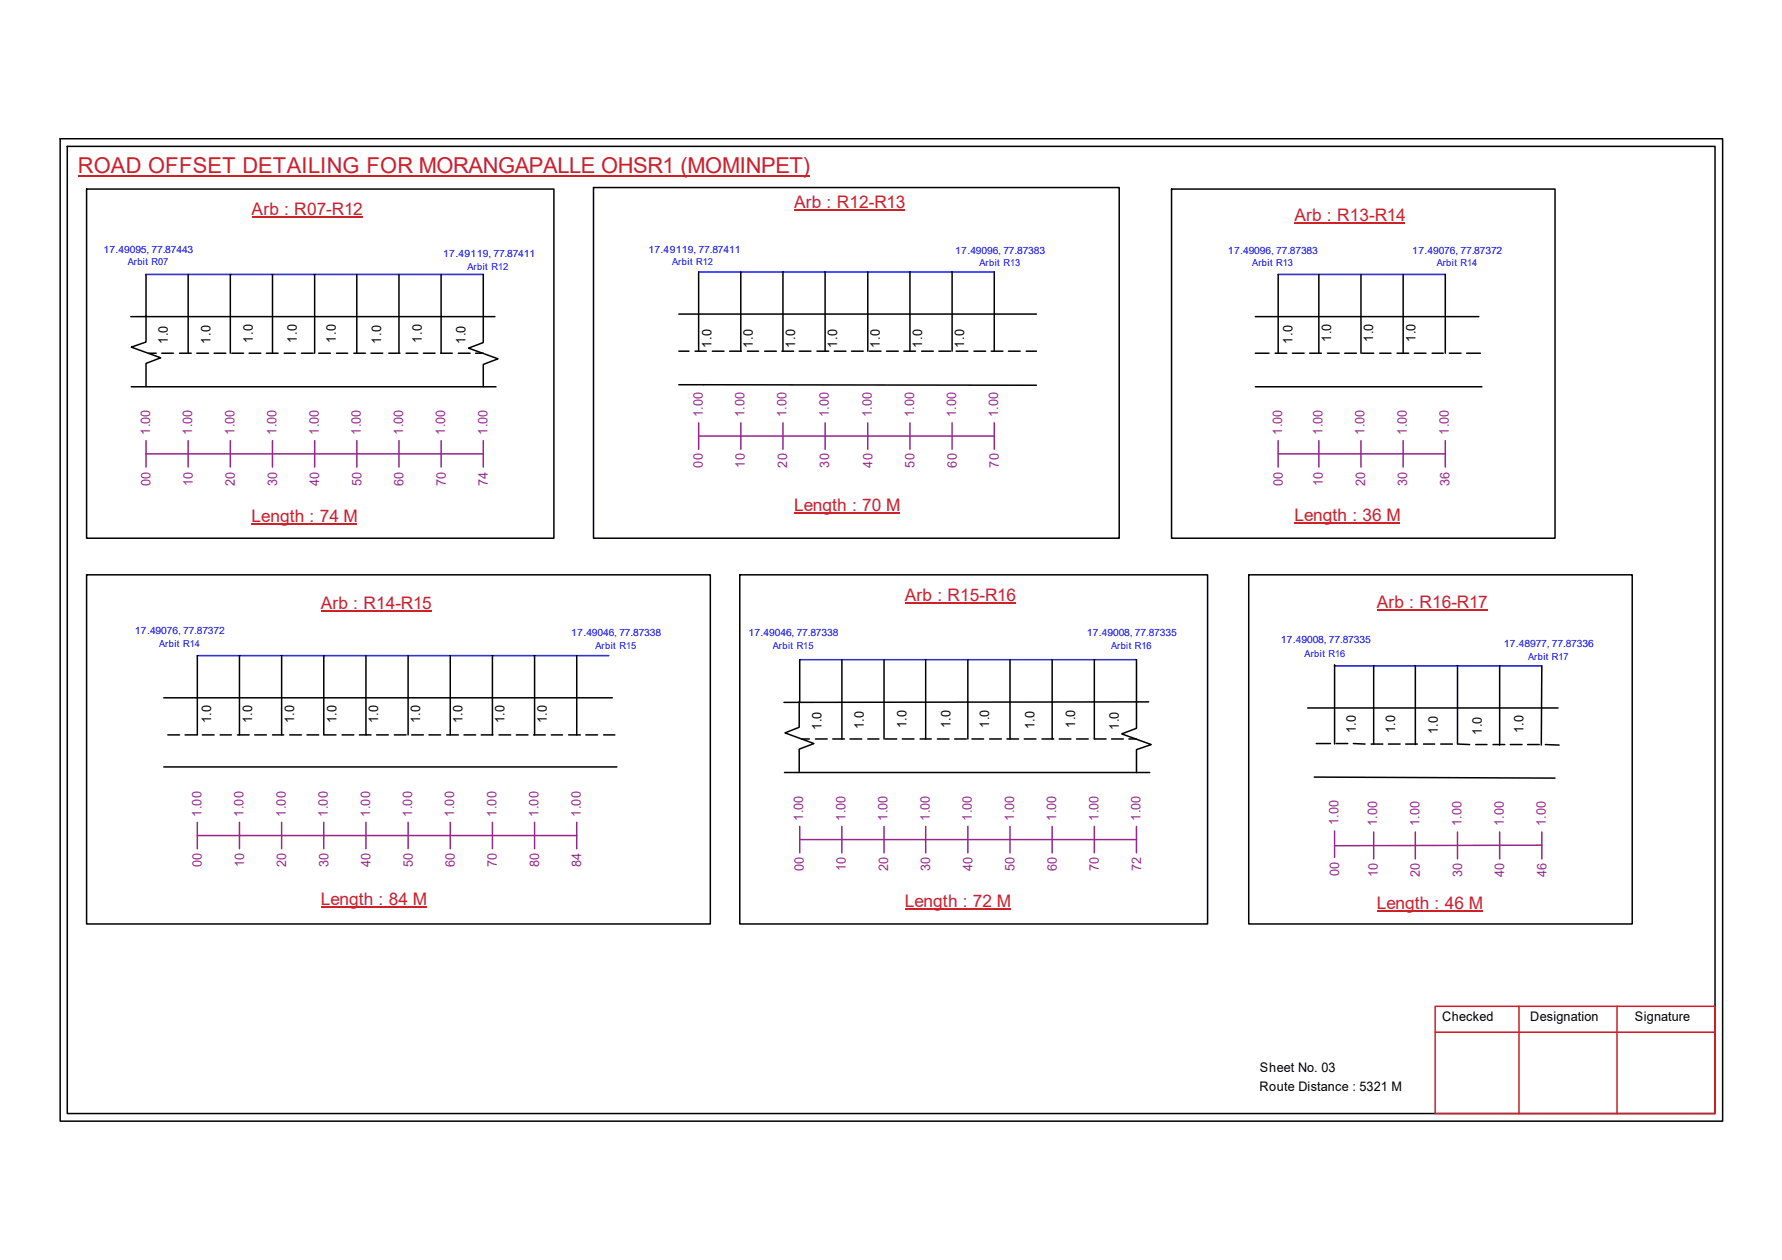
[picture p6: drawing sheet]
<svg xmlns="http://www.w3.org/2000/svg" width="297mm" height="210mm" viewBox="0 0 297 210" stroke-linecap="round" stroke-linejoin="round" font-family="sans-serif">
<g fill="none" stroke="#000" stroke-width=".25">
<path d="M10 23.1h277.1v163.7h-277.1zM11.2 24.4h274.7v161.1h-274.7zM14.4 31.5h77.9v58.2h-77.9zM98.9 31.2h87.7v58.5h-87.7zM195.3 31.5h63.9v58.2h-63.9zM21.8 52.7h60.7M24.3 52.6v4.4l-2.4 .8 4.9 1.8-2.5 .9v3.8M24.3 45.7v7M24.8 58.8h1.2M27 58.8h1.9M29.9 58.8h2M31.4 45.7v13.1"/>
<path d="M32.8 58.8h2M35.7 58.8h1.9M38.4 45.7v13.1M38.6 58.8h2M41.5 58.8h2M44.4 58.8h2M45.4 45.7v13.1M47.4 58.8h1.8M50.2 58.8h2M52.4 45.7v13.1M53.1 58.8h2M56.1 58.8h1.9"/>
<path d="M59 58.8h1.9M59.5 45.7v13.1M61.8 58.8h2M64.8 58.8h1.9M66.5 45.7v13.1M67.7 58.8h1.9M70.6 58.8h1.9M73.4 58.8h2M73.5 45.7v13.1M76.4 58.8h2M79.3 58.8h1.3M80.6 45.7v11.4l-2.5 .9 4.9 1.8-2.4 .9v3.7"/>
<path d="M113.2 58.5h1.6M113.2 52.3h59.6M115.9 58.5h1.8M116.5 45.3v13.2M118.7 58.5h2M121.6 58.5h2M123.5 45.3v13.2M124.6 58.5h1.8M127.5 58.5h1.9M130.3 58.5h2M130.5 45.3v13.2M133.2 58.5h2"/>
<path d="M136.2 58.5h1.9M137.5 45.3v13.2M139.1 58.5h1.9M141.9 58.5h2M144.6 45.3v13.2M144.9 58.5h2M147.8 58.5h1.9M150.7 58.5h1.9M151.7 45.3v13.2M153.6 58.5h2M156.5 58.5h2M158.7 45.3v13.2"/>
<path d="M159.4 58.5h1.9M162.3 58.5h2M165.2 58.5h2M165.7 45.3v13.2M168.1 58.5h1.9M171.1 58.5h1.7M209.3 52.7h37.2M209.3 58.8h2.2M212.6 58.8h1.9M213.1 45.7v13.1M215.4 58.8h2M218.3 58.8h2"/>
<path d="M219.8 45.7v13.1M221.3 58.8h1.9M224.2 58.8h1.9M226.9 45.7v13.1M227 58.8h2M230 58.8h1.9M232.9 58.8h1.9M233.9 45.7v13.1M235.8 58.8h1.9M238.7 58.8h1.9M240.9 45.7v13.1M241.6 58.8h1.9"/>
<path d="M244.5 58.8h2.3M21.9 64.4h60.8M113.2 64.1l59.6 .1M209.3 64.4h37.7M14.4 95.8h104v58.1h-104zM123.3 95.8h78v58.1h-78zM208.1 95.8h64v58.1h-64zM27.3 116.2h74.8M32.9 109.2v13.2M39.9 109.2v13.2M46.9 109.2v13.2M54 109.2v13.2"/>
<path d="M61 109.2v13.2M68 109.2v13.2M75.1 109.2v13.2M82.1 109.2v13.2M89.1 109.2v13.2M96.1 109.2v13.2M133.2 116.8v4.4l-2.4 .9 4.9 1.8-2.5 .9v3.7M133.3 109.9v7.1M140.3 109.9v13.2M147.4 109.9v13.2M154.3 109.9v13.2M161.3 109.9v13.2"/>
<path d="M168.4 109.9v13.2M175.4 109.9v13.2M182.4 109.9v13.2h2M189.4 109.9v11.4l-2.4 1 4.9 1.7-2.5 .9v3.8M191.5 116.9l-60.8 .1M218 117.9h41.7M222.5 110.7v13.3M229 110.9v13.1M235.9 110.9v13.1M242.9 110.9v13.1M250 110.9v13.2M257 110.9l-.1 13.2"/>
<path d="M27.3 127.8h75.5M28 122.4h1.9M30.9 122.4h1.9M33.7 122.4h2M36.7 122.4h1.9M39.6 122.4h1.9M42.5 122.4h1.9M45.4 122.4h1.9M48.3 122.4h1.9M51.2 122.4h1.9M54.1 122.4h1.9M57 122.4h2"/>
<path d="M59.9 122.4h1.9M62.8 122.4h1.9M65.7 122.4h2M68.6 122.4h2M71.5 122.4h1.9M74.5 122.4h1.9M77.3 122.4h2M80.2 122.4h2M83.2 122.4h1.9M86.1 122.4h1.9M88.9 122.4h2M91.9 122.4h1.9"/>
<path d="M94.8 122.4h1.9M97.7 122.4h1.9M100.6 122.4h1.9M130.8 128.7h60.8M133.6 123.1h1.3M135.9 123.1h2M138.8 123.1h2M141.7 123.1h1.9M144.6 123.1h1.9M147.5 123.1h2M150.4 123.1h2M153.4 123.1h1.8"/>
<path d="M156.2 123.1h2M159.1 123.1h2M162 123.1h2M165 123.1h1.9M167.8 123.1h2M170.7 123.1h2M173.7 123.1h1.9M176.6 123.1h1.9M179.4 123.1h2M185.3 123.1h1.9M188.2 123.1h1.2M219.1 129.5l40.1 .1"/>
<path d="M219.4 123.9h2.4M222.7 123.9h2M225.6 123.9l1.9 .1M228.6 124h1.9M231.4 124h2M234.3 124h2M237.3 124h1.8M240.2 124h1.9M243 124h2M246 124h1.9M248.9 124h1.9M251.8 124h1.9"/>
<path d="M254.6 124h2M257.6 124l2.3 .1"/>
</g>
<path d="M239.2 167.6h46.7v17.9h-46.7zM239.2 172h46.7M253.2 167.6v17.9M269.5 167.6v17.9" fill="none" stroke="#cc1f26" stroke-width=".25"/>
<path d="M13 29.3h122" fill="none" stroke="#cd2027" stroke-width=".25"/>
<path d="M24.3 45.7h56.3M116.5 45.3h49.2M213.1 45.7h27.8M32.9 109.2h68.6M133.3 109.9h56.1M222.5 110.9h34.5" fill="none" stroke="#00f" stroke-width=".25"/>
<g fill="none" stroke="#93278f" stroke-width=".25">
<path d="M24.3 75.6h56.3M24.3 73.4v4.4M31.4 73.4v4.4M38.4 73.4v4.4M45.4 73.4v4.4M52.4 73.4v4.4M59.5 73.4v4.4M66.5 73.4v4.4M73.5 73.4v4.4M80.6 73.4v4.4M116.5 72.6h49.2M116.5 70.4v4.4"/>
<path d="M123.5 70.4v4.4M130.5 70.4v4.4M137.5 70.4v4.4M144.6 70.4v4.4M151.7 70.4v4.4M158.7 70.4v4.4M165.7 70.4v4.4M213.1 75.6h27.8M213.1 73.4v4.4M219.8 73.4v4.4M226.9 73.4v4.4M233.9 73.4v4.4"/>
<path d="M240.9 73.4v4.4M32.9 139.2h63.2M32.9 137v4.4M39.9 137v4.4M46.9 137v4.4M54 137v4.4M61 137v4.4M68 137v4.4M75.1 137v4.4M82.1 137v4.4M89.1 137v4.4M96.1 137v4.4"/>
<path d="M133.3 139.9h56.1M133.3 137.7v4.4M140.3 137.7v4.4M147.4 137.7v4.4M154.3 137.7v4.4M161.3 137.7v4.4M168.4 137.7v4.4M175.4 137.7v4.4M182.4 137.7v4.4M189.4 137.7v4.4M222.5 138.4v4.4M229 138.6v4.5"/>
<path d="M235.9 138.6v4.5M242.9 138.6v4.5M250 138.6v4.5M257 138.6v4.5M257 140.8l-34.5 .1"/>
</g>
<path d="M41.9 36.2h18.5M132.4 35.1h18.4M215.8 37.1h18.4M41.9 87.3h17.7M132.4 85.4h17.6M215.8 87.1h17.6M53.5 101.8h18.4M150.8 100.4h18.5M229.5 101.7h18.4M53.5 151.1h17.6M150.8 151.5h17.6M229.5 151.7h17.6" fill="none" stroke="#cd2027" stroke-width=".17"/>
<text font-size="3.6" fill="#cd2027" x="13" y="28.9">ROAD OFFSET DETAILING FOR MORANGAPALLE OHSR1 (MOMINPET)</text>
<g font-size="2.9" fill="#cd2027">
<text x="41.9" y="35.8">Arb : R07-R12</text>
<text x="132.4" y="34.7">Arb : R12-R13</text>
<text x="215.8" y="36.7">Arb : R13-R14</text>
<text x="41.9" y="87">Length : 74 M</text>
<text x="132.4" y="85.1">Length : 70 M</text>
<text x="215.8" y="86.8">Length : 36 M</text>
<text x="53.5" y="101.4">Arb : R14-R15</text>
<text x="150.8" y="100.1">Arb : R15-R16</text>
<text x="229.5" y="101.3">Arb : R16-R17</text>
<text x="53.5" y="150.8">Length : 84 M</text>
<text x="150.8" y="151.1">Length : 72 M</text>
<text x="229.5" y="151.4">Length : 46 M</text>
</g>
<g font-size="2.2">
<text x="28" y="57.3" transform="rotate(-90 28 57.3)">1.0</text>
<text x="35.1" y="57.2" transform="rotate(-90 35.1 57.2)">1.0</text>
<text x="42.1" y="57.1" transform="rotate(-90 42.1 57.1)">1.0</text>
<text x="49.5" y="57.1" transform="rotate(-90 49.5 57.1)">1.0</text>
<text x="56" y="57.1" transform="rotate(-90 56 57.1)">1.0</text>
<text x="63.5" y="57.2" transform="rotate(-90 63.5 57.2)">1.0</text>
<text x="70.3" y="57.1" transform="rotate(-90 70.3 57.1)">1.0</text>
<text x="77.6" y="57.3" transform="rotate(-90 77.6 57.3)">1.0</text>
<text x="118.6" y="57.9" transform="rotate(-90 118.6 57.9)">1.0</text>
<text x="125.5" y="57.9" transform="rotate(-90 125.5 57.9)">1.0</text>
<text x="132.5" y="57.9" transform="rotate(-90 132.5 57.9)">1.0</text>
<text x="139.6" y="57.9" transform="rotate(-90 139.6 57.9)">1.0</text>
<text x="146.7" y="57.9" transform="rotate(-90 146.7 57.9)">1.0</text>
<text x="153.7" y="57.9" transform="rotate(-90 153.7 57.9)">1.0</text>
<text x="160.7" y="57.9" transform="rotate(-90 160.7 57.9)">1.0</text>
<text x="215.4" y="57.2" transform="rotate(-90 215.4 57.2)">1.0</text>
<text x="221.9" y="57" transform="rotate(-90 221.9 57)">1.0</text>
<text x="228.9" y="57" transform="rotate(-90 228.9 57)">1.0</text>
<text x="235.9" y="57" transform="rotate(-90 235.9 57)">1.0</text>
<text x="35.2" y="120.5" transform="rotate(-90 35.2 120.5)">1.0</text>
<text x="42" y="120.5" transform="rotate(-90 42 120.5)">1.0</text>
<text x="49.1" y="120.5" transform="rotate(-90 49.1 120.5)">1.0</text>
<text x="56.1" y="120.5" transform="rotate(-90 56.1 120.5)">1.0</text>
<text x="63" y="120.5" transform="rotate(-90 63 120.5)">1.0</text>
<text x="70.1" y="120.5" transform="rotate(-90 70.1 120.5)">1.0</text>
<text x="77.1" y="120.5" transform="rotate(-90 77.1 120.5)">1.0</text>
<text x="84.1" y="120.5" transform="rotate(-90 84.1 120.5)">1.0</text>
<text x="91.1" y="120.5" transform="rotate(-90 91.1 120.5)">1.0</text>
<text x="136.9" y="121.6" transform="rotate(-90 136.9 121.6)">1.0</text>
<text x="144" y="121.5" transform="rotate(-90 144 121.5)">1.0</text>
<text x="151.1" y="121.3" transform="rotate(-90 151.1 121.3)">1.0</text>
<text x="158.5" y="121.3" transform="rotate(-90 158.5 121.3)">1.0</text>
<text x="164.9" y="121.2" transform="rotate(-90 164.9 121.2)">1.0</text>
<text x="172.4" y="121.5" transform="rotate(-90 172.4 121.5)">1.0</text>
<text x="179.2" y="121.2" transform="rotate(-90 179.2 121.2)">1.0</text>
<text x="186.5" y="121.6" transform="rotate(-90 186.5 121.6)">1.0</text>
<text x="226" y="122.2" transform="rotate(-90 226 122.2)">1.0</text>
<text x="232.5" y="122.2" transform="rotate(-90 232.5 122.2)">1.0</text>
<text x="239.6" y="122.3" transform="rotate(-90 239.6 122.3)">1.0</text>
<text x="247" y="122.4" transform="rotate(-90 247 122.4)">1.0</text>
<text x="254" y="122.2" transform="rotate(-90 254 122.2)">1.0</text>
<text x="240.4" y="170.1">Checked</text>
<text x="255.1" y="170.1">Designation</text>
<text x="272.5" y="170.1">Signature</text>
<text x="210" y="178.6">Sheet No. 03</text>
<text x="209.9" y="181.7">Route Distance : 5321 M</text>
</g>
<g font-size="2.2" fill="#93278f">
<text x="117.1" y="69.5" transform="rotate(-90 117.1 69.5)">1.00</text>
<text x="124.1" y="69.5" transform="rotate(-90 124.1 69.5)">1.00</text>
<text x="131.1" y="69.5" transform="rotate(-90 131.1 69.5)">1.00</text>
<text x="138.1" y="69.5" transform="rotate(-90 138.1 69.5)">1.00</text>
<text x="145.3" y="69.5" transform="rotate(-90 145.3 69.5)">1.00</text>
<text x="152.4" y="69.5" transform="rotate(-90 152.4 69.5)">1.00</text>
<text x="159.4" y="69.5" transform="rotate(-90 159.4 69.5)">1.00</text>
<text x="166.4" y="69.5" transform="rotate(-90 166.4 69.5)">1.00</text>
<text x="25" y="72.5" transform="rotate(-90 25 72.5)">1.00</text>
<text x="32" y="72.5" transform="rotate(-90 32 72.5)">1.00</text>
<text x="39.1" y="72.5" transform="rotate(-90 39.1 72.5)">1.00</text>
<text x="46.1" y="72.5" transform="rotate(-90 46.1 72.5)">1.00</text>
<text x="53.1" y="72.5" transform="rotate(-90 53.1 72.5)">1.00</text>
<text x="60.2" y="72.5" transform="rotate(-90 60.2 72.5)">1.00</text>
<text x="67.2" y="72.5" transform="rotate(-90 67.2 72.5)">1.00</text>
<text x="74.2" y="72.5" transform="rotate(-90 74.2 72.5)">1.00</text>
<text x="81.2" y="72.5" transform="rotate(-90 81.2 72.5)">1.00</text>
<text x="117.1" y="77.9" transform="rotate(-90 117.1 77.9)">00</text>
<text x="124.2" y="77.9" transform="rotate(-90 124.2 77.9)">10</text>
<text x="131.2" y="77.9" transform="rotate(-90 131.2 77.9)">20</text>
<text x="138.2" y="77.9" transform="rotate(-90 138.2 77.9)">30</text>
<text x="145.4" y="77.9" transform="rotate(-90 145.4 77.9)">40</text>
<text x="152.4" y="77.9" transform="rotate(-90 152.4 77.9)">50</text>
<text x="159.5" y="77.9" transform="rotate(-90 159.5 77.9)">60</text>
<text x="166.5" y="77.9" transform="rotate(-90 166.5 77.9)">70</text>
<text x="213.7" y="72.5" transform="rotate(-90 213.7 72.5)">1.00</text>
<text x="220.4" y="72.5" transform="rotate(-90 220.4 72.5)">1.00</text>
<text x="227.5" y="72.5" transform="rotate(-90 227.5 72.5)">1.00</text>
<text x="234.5" y="72.5" transform="rotate(-90 234.5 72.5)">1.00</text>
<text x="241.5" y="72.5" transform="rotate(-90 241.5 72.5)">1.00</text>
<text x="25.1" y="80.9" transform="rotate(-90 25.1 80.9)">00</text>
<text x="32.1" y="80.9" transform="rotate(-90 32.1 80.9)">10</text>
<text x="39.2" y="80.9" transform="rotate(-90 39.2 80.9)">20</text>
<text x="46.2" y="80.9" transform="rotate(-90 46.2 80.9)">30</text>
<text x="53.2" y="80.9" transform="rotate(-90 53.2 80.9)">40</text>
<text x="60.2" y="80.9" transform="rotate(-90 60.2 80.9)">50</text>
<text x="67.3" y="80.9" transform="rotate(-90 67.3 80.9)">60</text>
<text x="74.3" y="80.9" transform="rotate(-90 74.3 80.9)">70</text>
<text x="81.3" y="80.9" transform="rotate(-90 81.3 80.9)">74</text>
<text x="213.8" y="80.9" transform="rotate(-90 213.8 80.9)">00</text>
<text x="220.5" y="80.9" transform="rotate(-90 220.5 80.9)">10</text>
<text x="227.5" y="80.9" transform="rotate(-90 227.5 80.9)">20</text>
<text x="234.6" y="80.9" transform="rotate(-90 234.6 80.9)">30</text>
<text x="241.6" y="80.9" transform="rotate(-90 241.6 80.9)">36</text>
<text x="33.6" y="136.1" transform="rotate(-90 33.6 136.1)">1.00</text>
<text x="40.6" y="136.1" transform="rotate(-90 40.6 136.1)">1.00</text>
<text x="47.6" y="136.1" transform="rotate(-90 47.6 136.1)">1.00</text>
<text x="54.6" y="136.1" transform="rotate(-90 54.6 136.1)">1.00</text>
<text x="61.7" y="136.1" transform="rotate(-90 61.7 136.1)">1.00</text>
<text x="68.7" y="136.1" transform="rotate(-90 68.7 136.1)">1.00</text>
<text x="75.7" y="136.1" transform="rotate(-90 75.7 136.1)">1.00</text>
<text x="82.8" y="136.1" transform="rotate(-90 82.8 136.1)">1.00</text>
<text x="89.8" y="136.1" transform="rotate(-90 89.8 136.1)">1.00</text>
<text x="96.8" y="136.1" transform="rotate(-90 96.8 136.1)">1.00</text>
<text x="133.9" y="136.7" transform="rotate(-90 133.9 136.7)">1.00</text>
<text x="140.9" y="136.7" transform="rotate(-90 140.9 136.7)">1.00</text>
<text x="148" y="136.7" transform="rotate(-90 148 136.7)">1.00</text>
<text x="155" y="136.7" transform="rotate(-90 155 136.7)">1.00</text>
<text x="162" y="136.7" transform="rotate(-90 162 136.7)">1.00</text>
<text x="169" y="136.7" transform="rotate(-90 169 136.7)">1.00</text>
<text x="176.1" y="136.7" transform="rotate(-90 176.1 136.7)">1.00</text>
<text x="183.1" y="136.7" transform="rotate(-90 183.1 136.7)">1.00</text>
<text x="190.1" y="136.7" transform="rotate(-90 190.1 136.7)">1.00</text>
<text x="223.1" y="137.5" transform="rotate(-90 223.1 137.5)">1.00</text>
<text x="229.6" y="137.7" transform="rotate(-90 229.6 137.7)">1.00</text>
<text x="236.6" y="137.7" transform="rotate(-90 236.6 137.7)">1.00</text>
<text x="243.6" y="137.7" transform="rotate(-90 243.6 137.7)">1.00</text>
<text x="250.7" y="137.7" transform="rotate(-90 250.7 137.7)">1.00</text>
<text x="257.7" y="137.7" transform="rotate(-90 257.7 137.7)">1.00</text>
<text x="33.7" y="144.4" transform="rotate(-90 33.7 144.4)">00</text>
<text x="40.7" y="144.4" transform="rotate(-90 40.7 144.4)">10</text>
<text x="47.7" y="144.4" transform="rotate(-90 47.7 144.4)">20</text>
<text x="54.7" y="144.4" transform="rotate(-90 54.7 144.4)">30</text>
<text x="61.8" y="144.4" transform="rotate(-90 61.8 144.4)">40</text>
<text x="68.8" y="144.4" transform="rotate(-90 68.8 144.4)">50</text>
<text x="75.8" y="144.4" transform="rotate(-90 75.8 144.4)">60</text>
<text x="82.8" y="144.4" transform="rotate(-90 82.8 144.4)">70</text>
<text x="89.9" y="144.4" transform="rotate(-90 89.9 144.4)">80</text>
<text x="96.9" y="144.4" transform="rotate(-90 96.9 144.4)">84</text>
<text x="134" y="145.1" transform="rotate(-90 134 145.1)">00</text>
<text x="141" y="145.1" transform="rotate(-90 141 145.1)">10</text>
<text x="148" y="145.1" transform="rotate(-90 148 145.1)">20</text>
<text x="155.1" y="145.1" transform="rotate(-90 155.1 145.1)">30</text>
<text x="162.1" y="145.1" transform="rotate(-90 162.1 145.1)">40</text>
<text x="169.1" y="145.1" transform="rotate(-90 169.1 145.1)">50</text>
<text x="176.1" y="145.1" transform="rotate(-90 176.1 145.1)">60</text>
<text x="183.2" y="145.1" transform="rotate(-90 183.2 145.1)">70</text>
<text x="190.2" y="145.1" transform="rotate(-90 190.2 145.1)">72</text>
<text x="223.2" y="146" transform="rotate(-90 223.2 146)">00</text>
<text x="229.7" y="146.1" transform="rotate(-90 229.7 146.1)">10</text>
<text x="236.7" y="146.1" transform="rotate(-90 236.7 146.1)">20</text>
<text x="243.7" y="146.1" transform="rotate(-90 243.7 146.1)">30</text>
<text x="250.7" y="146.1" transform="rotate(-90 250.7 146.1)">40</text>
<text x="257.8" y="146.1" transform="rotate(-90 257.8 146.1)">46</text>
</g>
<g font-size="1.7" fill="#00f">
<text x="17.2" y="42.1">17.49095, 77.87443</text>
<text x="73.9" y="42.8">17.49119, 77.87411</text>
<text x="108.1" y="42.1">17.49119, 77.87411</text>
<text x="159.2" y="42.2">17.49096, 77.87383</text>
<text x="204.7" y="42.2">17.49096, 77.87383</text>
<text x="235.4" y="42.2">17.49076, 77.87372</text>
<text x="22.5" y="105.7">17.49076, 77.87372</text>
<text x="95.2" y="106">17.49046, 77.87338</text>
<text x="124.8" y="106">17.49046, 77.87338</text>
<text x="181.1" y="106">17.49008, 77.87335</text>
<text x="213.5" y="107.2">17.49008, 77.87335</text>
<text x="250.7" y="107.8">17.48977, 77.87336</text>
</g>
<g font-size="1.6" fill="#00f">
<text x="21.3" y="44.2">Arbit R07</text>
<text x="77.9" y="45">Arbit R12</text>
<text x="112.1" y="44.2">Arbit R12</text>
<text x="163.3" y="44.4">Arbit R13</text>
<text x="208.7" y="44.4">Arbit R13</text>
<text x="239.5" y="44.4">Arbit R14</text>
<text x="26.5" y="107.8">Arbit R14</text>
<text x="99.3" y="108.1">Arbit R15</text>
<text x="128.8" y="108.1">Arbit R15</text>
<text x="185.2" y="108.1">Arbit R16</text>
<text x="217.5" y="109.4">Arbit R16</text>
<text x="254.7" y="109.9">Arbit R17</text>
</g>
</svg>
